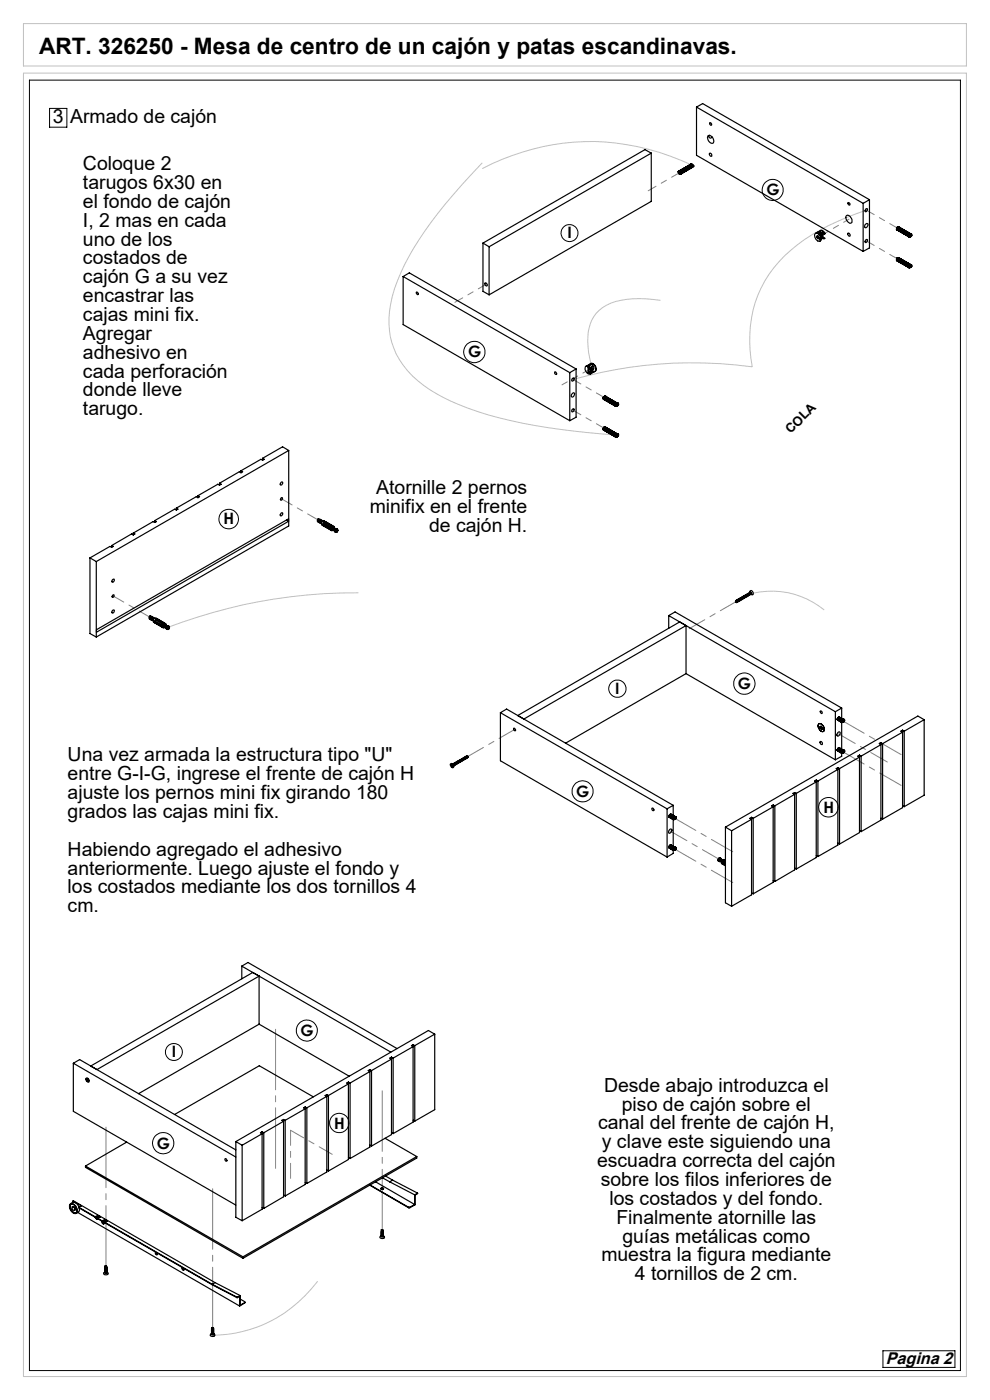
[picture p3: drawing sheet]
<svg xmlns="http://www.w3.org/2000/svg" width="210mm" height="297mm" viewBox="0 0 210 297" stroke-linecap="round" stroke-linejoin="round" font-family="sans-serif">
<path d="M5 15.5h200v276.5h-200zM5 5h200v9h-200zM102.3 34.5a93.6 93.6 0 0 0-16.4 21.6 25.4 25.4 0 0 0-3.3 14 16.6 16.6 0 0 0 7.3 11.7 50.2 50.2 0 0 0 18.5 7.4 152 152 0 0 0 22.2 3.1M146.9 35.1a48.9 48.9 0 0 0-44.6 .7M183.8 44.6a45.5 45.5 0 0 0-17.4 9.7 24.6 24.6 0 0 0-7.1 21.7l.3 1.8a93.3 93.3 0 0 0-38.1 2.7M140.1 63.7a21.5 21.5 0 0 0-10.5 .6 7.7 7.7 0 0 0-4.9 8.2l.1 2.3 .6 2.5M76 125.8a110.9 110.9 0 0 0-40.2 7.2M159.6 125.9a17.6 17.6 0 0 1 15.2 3.5M67.4 271.8a28 28 0 0 1-22.5 11.5" fill="none" stroke="#c0c0c0" stroke-width=".21"/>
<g fill="none" stroke="#000" stroke-width=".21">
<path d="M6.2 17h197.5v273.8h-197.5zM10.5 23h3.7v4h-3.7zM187.3 286.6h15.3v3.5h-15.3z"/>
<circle cx="120.8" cy="49.4" r="1.81"/>
<circle cx="163.9" cy="40.3" r="2.25"/>
<circle cx="100.6" cy="74.7" r="2.26"/>
<circle cx="48.5" cy="110.1" r="2.08"/>
<circle cx="130.9" cy="146.1" r="1.83"/>
<circle cx="157.9" cy="145" r="2.25"/>
<circle cx="123.6" cy="167.9" r="2.24"/>
<circle cx="175.7" cy="171.3" r="2.08"/>
<circle cx="65.1" cy="218.6" r="2.24"/>
<circle cx="36.9" cy="223.2" r="1.8"/>
<circle cx="72" cy="238.2" r="2.06"/>
<circle cx="34.6" cy="242.5" r="2.27"/>
</g>
<path d="M144.1 36.6l-6.6 3.9M183.8 51.1l6.6 3.8M190.4 48.4l-6.6-3.8M103.1 60.3l-6.6 3.8M121.5 80.5l6.7 3.8M121.5 87l6.7 3.9" fill="none" stroke="#808080" stroke-width=".21" stroke-dasharray="15.2 1.3 1.3 1.3" stroke-dashoffset="13.3"/>
<path d="M180.1 46.5l-5.6 3.3" fill="none" stroke="#808080" stroke-width=".21" stroke-dasharray="15.2 1.3 1.3 1.3" stroke-dashoffset="13.9"/>
<path d="M119.2 81.6l5.6-3.1" fill="none" stroke="#808080" stroke-width=".21" stroke-dasharray="15.2 1.3 1.3 1.3" stroke-dashoffset="14"/>
<path d="M67.5 110.3l-7.8-4.5M24 126.4l7.8 4.5" fill="none" stroke="#808080" stroke-width=".21" stroke-dasharray="15.2 1.3 1.3 1.3" stroke-dashoffset="12.7"/>
<path d="M156.1 127.7l-9.9 5.7M109.2 154.7l-9.9 5.8" fill="none" stroke="#808080" stroke-width=".21" stroke-dasharray="15.2 1.3 1.3 1.3" stroke-dashoffset="11.4"/>
<path d="M178.8 159.5l12.3 7.1M178.8 152.9l12.3 7.2M143.1 173.6l12.3 7.1M143.1 180.1l12.3 7.1" fill="none" stroke="#808080" stroke-width=".21" stroke-dasharray="15.2 1.3 1.3 1.3" stroke-dashoffset="10"/>
<path d="M177.9 155.7l10.3 6M142.2 176.3l10.3 6" fill="none" stroke="#808080" stroke-width=".21" stroke-dasharray="15.2 1.3 1.3 1.3" stroke-dashoffset="11.2"/>
<path d="M58.5 247.8v-29.4M22.5 268.6v-29.5M81.1 260.9v-29.5M45.1 281.7v-29.5" fill="none" stroke="#808080" stroke-width=".21" stroke-dasharray="15.2 1.3 1.3 1.3" stroke-dashoffset="2.4"/>
<path d="M61.6 239.8v10.2M70.5 244.9l-8.9-5.1" fill="none" stroke="#808080" stroke-width=".21" stroke-dasharray="15.2 1.3 1.3 1.3" stroke-dashoffset="12"/>
<g fill="none" stroke="#000" stroke-width=".25">
<path d="M138.1 32.5l-1.3-.8-34.4 19.9M138.1 32.5l-34.3 19.8M138.1 32.5v10.2l-34.3 19.8M143.9 36.4h.1M143.9 36.5h.1M143.9 36.6h.1M143.9 36.7h.1M144 36.4a.25 .25 0 0 1 .3 .2 .25 .25 0 0 1-.2 .3l-.2-.4zM144 36.3l-.1 .1M144 36.3h.1M144 36.7h.1M144 36.8h.1"/>
<path d="M144 36.9h.1M144 36.8v.1M144.1 36.3h.1M144.1 36.9h.1M144.1 36.3h-.2v.2M144.1 36.3l.1 .1M144.1 36.9l.1 .1M144.2 36.4h.1M144.2 36.9h.1M144.2 36.9v.1M144.3 36.4h.1M144.3 36.4v.1"/>
<path d="M144.3 36.9h.1M144.3 36.9v.1M144.3 36.9l-.1 .1M144.3 36.5l.1 .1M144.3 36.5h.1M144.4 36.6h.1M144.4 36.6v.1M144.4 36.9h.1M144.4 36.5v.1M144.4 36.9l-.1 .1M144.4 36.7h.1M144.4 36.8h.1"/>
<path d="M144.4 36.7v.2M144.4 36.7v.1M146.5 34.9h.1M146.5 34.9l-2.5 1.4M146.6 34.8h.1M146.6 34.8l-2.6 1.5M146.6 34.8v.1M146.6 34.8l.1 .1M146.6 34.8l-2.5 1.5M146.7 34.9h.1M146.7 34.9l-2.6 1.4M146.8 34.9h.1"/>
<path d="M146.8 34.9l-2.6 1.5M146.8 35l-2.5 1.4M146.8 34.9v.1M146.8 35h.1M146.8 34.9l.1 .1M146.8 34.9l-2.5 1.5M146.9 35h.1M146.9 35v.1M146.9 35l-2.6 1.5M146.9 35.1h.1M146.9 35.1l-2.5 1.4M146.9 35.1l-2.6 1.4"/>
<path d="M146.9 35.5h.1M146.9 35.1l.1 .1M146.9 35.1v.4l-2.5 1.4M146.9 35.1l-2.5 1.5M146.9 35.2l-2.5 1.5M146.9 35.2h.1M147 35.2h.1M147 35.3l-2.6 1.5M147 35.3h.1M147 35.2l-2.6 1.5M147 35.3l-2.6 1.6M147.7 22.7l35.4 20.4"/>
<path d="M147.7 22.7l1.3-.7 35.4 20.4M147.7 22.7v10.2l35.4 20.4M150.2 28.8a1.07 1.07 0 0 1 1 1.6 1.11 1.11 0 0 1-1-1.6zM150.5 28.7a.33 .33 0 0 0 0 .5 .33 .33 0 0 0 .4 0l.1-.2M150.5 32.5a.39 .39 0 0 1 .4 .2 .39 .39 0 0 1 0 .5 .44 .44 0 0 1-.4-.7zM150.6 26a.28 .28 0 0 1 .3 .2 .28 .28 0 0 1-.2 .4l-.1-.2zM85.5 58.7v10.2l35.4 20.3M85.5 58.7l35.4 20.4M85.5 58.7l1.3-.8 35.4 20.4M102.4 51.6l1.4 .7M102.4 51.6v10.2l1.4 .7M103.8 52.3v10.2"/>
<path d="M172.9 49.6a.99 .99 0 0 1 1 .5 .99 .99 0 0 1-.1 1.1 1.15 1.15 0 0 1-.9-1.6zM173.2 49.4l.5-.1-.7 .2M173.2 50.3l.2 .1M173.3 50.2l.2 .1M173.3 50.2h.1M173.3 50.2l-.1 .1M173.4 49.3a.76 .76 0 0 1 1.2 .5l-.3 .2M173.4 50.2l-.2-.1v.2M173.4 50.2v-.2l.3 .4M173.4 50.4v.2M173.5 50.3l-.1 .1M173.5 50.5h.1"/>
<path d="M173.5 50.1l-.1 .1M173.5 50.3v.2M173.5 50.5l-.1 .1M173.5 50.4v.3l-.1-.1M173.5 50.4h.2M173.7 50.4v.1l-.2-.1M173.8 49.1a.67 .67 0 0 1 .7-.1 .67 .67 0 0 1 .4 .6M173.8 49.4l.5 .6M173.8 49.4l-.3 .1a.98 .98 0 0 1 .4 1.6M173.8 50.4l.3 .3h-.3zM173.8 49.4v.3l.5 .3M173.9 49a.74 .74 0 0 1 1.1 .6h-.1"/>
<path d="M174 49.8v.3M174.1 50.7h-.3M174.3 50l-.2 .1M174.4 50.5l.4 .1M174.4 50.5l-.2 .2M174.4 49.6v-.2l.5 .2M174.4 50.4v.1M174.4 50.4l.4 .2M174.5 50.3l.5 .2-.2 .1M174.5 49.4v.4M174.5 49.9v.4M174.5 50.3l-.1 .1"/>
<path d="M179.5 45.8a.66 .66 0 0 1 1.1 .4 .67 .67 0 0 1-.3 1.2 1.32 1.32 0 0 1-.8-1.6zM179.9 49.5a.4 .4 0 0 1 .4 .2 .4 .4 0 0 1-.1 .4 .5 .5 0 0 1-.3-.6zM179.9 43a.28 .28 0 0 1 .4 .1 .28 .28 0 0 1-.2 .4l-.2-.3zM183.1 43.1v10.2M183.5 47.7a.32 .32 0 0 1 .5-.3 .32 .32 0 0 1 0 .6l-.1 .1a.3 .3 0 0 1-.4 .2 .3 .3 0 0 1-.1-.5zM183.7 50.9l.1-.1a.3 .3 0 0 1 .1 .4 .3 .3 0 0 1-.4 .1zM183.7 44.3h.1a.32 .32 0 0 1 .1 .4 .32 .32 0 0 1-.4 .1zM184.4 42.4l-1.3 .7M184.4 42.4v10.2l-1.3 .7M190.1 48.6l2.7 1.5M190.1 55.1l2.7 1.6M190.1 55.2l2.7 1.5"/>
<path d="M190.2 48.5h.1M190.2 48.6h.1M190.2 55.1h.1M190.2 55v.1M190.2 55.2h.1M190.2 48.4l2.6 1.5M190.2 48.4h.1M190.2 48.5l2.5 1.5M190.2 48.4v.1M190.2 48.6l2.5 1.6M190.2 55.2l2.5 1.5M190.2 48.5l2.6 1.5"/>
<path d="M190.2 48.5l-.1 .1M190.2 48.6l2.6 1.5M190.2 55l2.6 1.5M190.2 55h.1M190.2 55l2.5 1.5M190.2 55.1h-.1M190.2 48.4l2.6 1.4M190.2 48.4l2.6 1.6M190.2 48.8h.1M190.2 48.7l2.6 1.5M190.2 54.9v.1M190.2 54.9h.1"/>
<path d="M190.2 54.9l2.6 1.5M190.2 55l2.6 1.4M190.3 48.3l-.1 .1M190.3 54.9l-.1 .1M190.3 54.8l-.1 .1M190.3 48.4l2.5 1.4M190.3 48.3l2.6 1.5M190.3 48.3h.1M190.3 48.4h-.1M190.3 54.9l2.5 1.5M190.3 54.8l2.6 1.5M190.3 54.8h.1"/>
<path d="M190.3 48.3v.1M190.3 54.9h-.1M190.3 48.3l2.5 1.5M190.3 54.9l2.5 1.4M190.3 48.2h.1M190.3 48.3l2.6 1.4M190.3 48.2v.1M190.3 54.7v.1M190.3 48.2l2.6 1.5M190.3 54.7l2.6 1.6M190.3 54.8l2.6 1.4M190.4 54.7l-.1 .1"/>
<path d="M190.4 48.2l2.5 1.5M190.4 48.2h.1M190.4 54.7h.1M190.4 48.2h-.1M190.4 54.7l2.5 1.5M190.4 54.7h-.1M190.4 48.2l2.6 1.5M190.4 48.2l2.6 1.4M190.4 54.7l2.6 1.5M190.5 48.2h.1M190.5 54.7h.1M190.5 48.1v.1"/>
<path d="M190.5 54.7l2.5 1.4M190.5 48.1l2.6 1.5M190.5 48.1h.1M190.5 54.7l2.7 1.4M190.6 48.1h.1M190.6 54.6h.1M190.6 48.1l2.6 1.5M190.6 54.6v.1M192.7 56.7h.1M192.7 50h.1M192.7 50.2h.1M192.7 56.5h.1"/>
<path d="M192.8 50.2h.1M192.8 50.1h.1M192.8 50h.1M192.8 49.9h.1M192.8 56.7h.1M192.8 56.5v.1M192.8 56.5h.1M192.8 56.4v.1M192.8 56.4h.1M192.8 50.1l.1 .1M192.8 56.7l.1 .1M192.8 49.9v.2"/>
<path d="M192.8 56.5v.3M192.8 49.9l-.1 .1M192.8 50v.1M192.8 50.1l-.1 .1M192.8 56.8l-2.6-1.5 2.6 1.5M192.8 56.5h-.1M192.8 56.6l-.1 .1M192.8 49.8h.1M192.8 56.7v.1M192.8 56.8h.1M192.8 56.3v.1M192.8 56.3h.1"/>
<path d="M192.9 50.2h.1M192.9 49.7v.1M192.9 56.8h.1M192.9 56.3h.1M192.9 49.8l-.1 .1M192.9 49.7h.1M192.9 50.2v.1M192.9 56.3l-.1 .1M192.9 56.2h.1M192.9 56.2v.1M193 49.8l.1-.1a.23 .23 0 0 1 .1 .3 .23 .23 0 0 1-.4 .1zM193 56.3l.1-.1a.23 .23 0 0 1 .1 .4 .23 .23 0 0 1-.4 0z"/>
<path d="M193 49.7h-.1M193 56.2l-.1 .1M193 49.6h.1M193 56.2h.1M193 49.6v.1M193 50.2h-.1M193 50.2h.1M193 56.7l-.1 .1M193 56.7h.1M193 56.1v.1M193 56.7v.1M193 56.1l.1 .1"/>
<path d="M193.1 49.6h-.1M193.1 50.1h.1M193.1 56.2h.1M193.1 49.6h.1M193.1 56.7h.1M193.1 56.6h.1M193.1 49.6l.1 .1M193.2 49.6l.1 .1M193.2 50h.1M193.2 56.1v.1M193.2 56.5h.1M193.2 49.6h-.1"/>
<path d="M193.2 56.2h.1M193.2 56.1l-.1 .1M193.2 49.7h.1M193.2 49.8h.1M193.2 49.9h.1M193.2 56.3h.1M193.2 49.7l.1 .1M193.2 56.2l.1 .1M193.2 56.4h.1M193.3 49.7l-.1 .1M193.3 56.2l-.1 .1M88.3 62a.29 .29 0 0 1 .4 .1 .29 .29 0 0 1-.1 .4z"/>
<path d="M102.8 60.1a.34 .34 0 0 1 .5 .1 .34 .34 0 0 1-.1 .5zM117.7 78.9a.33 .33 0 0 1 .3 .2 .33 .33 0 0 1-.1 .3l-.2-.1zM120.9 79.1v10.1M122.2 78.3l-1.3 .8M122.2 78.3v10.2l-1.3 .7M124.7 79l.6 .3M124.9 78.7l.5 .4 .4-.1M124.9 78.9l.5 .3-.1 .1M124.9 78.9l-.2 .1M125.1 77.3l.5-.2-1.3 .6M125.2 78.2a.6 .6 0 0 0-.4-.5 .6 .6 0 0 0-.7 .2 1.09 1.09 0 0 0 1.2 1.4M125.2 78.2l-.5-.2v1"/>
<path d="M125.2 78.7v-.5l-.1-.1-.2 .3v.5M125.2 78.7l.2-.1 .6 .3M125.2 78.7l.6 .3M125.3 77.1a1 1 0 0 1 1 .5 1 1 0 0 1-.1 1.2M125.3 79.3h-.1M125.4 77.8a.3 .3 0 0 1 .3 .3 .3 .3 0 0 1-.3 .3zM125.7 77.2a.94 .94 0 0 1 .3 1.6l-.3-.1v-.3M125.7 77.2l-.8 .5 .4 .5h-.1M125.7 77.7l.3 .5-.3 .3M125.7 77.2v.5M125.7 77.7l-.3 .1M126 78.9l-.3 .2"/>
<path d="M126 78.9l-.2 .1M51.1 99.9l.4 .2-.4 .2M51.1 99.9v.4M55.7 97.2l.4 .2-.4 .2M55.7 97.6l-.3-.2-4.3 2.5M55.7 97.2v.4M61.2 95.6l-1.3-.8-4.2 2.4M61.2 95.6l-40.8 23.5M61.2 95.6v16l-40.8 23.5M121.4 83.5l.2-.1a.32 .32 0 0 1 .3 .2 .32 .32 0 0 1-.2 .4 .32 .32 0 0 1-.5 .2 .32 .32 0 0 1 .1-.6zM121.4 86.9l.2-.2a.3 .3 0 0 1 .1 .5 .3 .3 0 0 1-.5 0zM121.4 80.3l.2-.1a.3 .3 0 0 1 .1 .4 .3 .3 0 0 1-.5 .1z"/>
<path d="M128 91h.1M128 84.5h.1M128 91.1h.1M128 84.4h.1M128 84.4v.1M128 84.5l2.5 1.5M128 84.6h.1M128 91.2l2.5 1.4v-.1M128 90.9l2.5 1.6M128 90.9h.1M128 91l2.5 1.4M128 91l2.5 1.5"/>
<path d="M128 91.1l2.5 1.5M128 84.4l2.5 1.5M128 84.5l2.5 1.4M128 84.6l2.5 1.4M128 84.6l2.5 1.5M128 84.3h.1M128 84.3v.4M128 90.8v.4M128 90.8l2.6 1.5M128 90.8h.1M128 90.9l2.6 1.5M128 90.9l2.5 1.5"/>
<path d="M128 91.2l2.6 1.4M128 91.2l2.6 1.5M128 84.3l2.6 1.5M128 84.7l2.6 1.4M128 84.7l2.6 1.5M128 90.8v.1M128 91.2h.1M128 84.7h.1M128.1 90.7h.1M128.1 90.8h-.1M128.1 90.7l-.1 .1M128.1 84.2h.1"/>
<path d="M128.1 84.2l-.1 .1M128.1 90.7l2.5 1.5M128.1 90.8l2.5 1.4M128.1 90.7v.1M128.1 84.2l2.5 1.5M128.1 84.1v.1M128.1 90.7l2.6 1.5M128.1 84.2l2.6 1.5M128.1 84.1l2.6 1.5M128.1 90.7l2.6 1.4M128.2 84.1h.1M128.2 90.6h.1"/>
<path d="M128.2 90.6v.1M128.2 90.6l2.5 1.5M128.2 84.1l2.6 1.4M128.2 90.6l2.6 1.5M128.2 84.1l2.5 1.5M128.2 90.6l2.8 1.5M128.3 84l2.5 1.5M128.3 84l-.1 .1M128.3 84l2.6 1.5M128.3 84h.1M128.3 90.6h.1M128.4 90.6h.1"/>
<path d="M128.4 84.1h.1M128.4 84.1l2.6 1.4M130.5 86h.1M130.5 92.6h.1M130.5 92.5h.1M130.5 92.4v.1M130.5 92.4h.1M130.5 86.1h.1M130.5 85.9h.1M130.5 92.6l.1 .1M130.5 85.9v.2M130.5 92.5v.1"/>
<path d="M130.5 85.9v.1M130.6 92.6v.1M130.6 92.6h.1M130.6 92.4h-.1M130.6 92.3v.1M130.6 86.1h.1M130.6 85.8l-.1 .1M130.6 85.8h.1M130.6 86.1v.1M130.6 92.7h.1M130.6 92.2v.1M130.6 85.7v.1"/>
<path d="M130.6 92.2h.1M130.6 85.7h.1M130.7 92.7h.1M130.7 92.2h-.1M130.7 92.2h.1M130.7 86.1h.1M130.7 85.7h-.1M130.7 85.7h.1M130.7 85.6v.1M130.7 86.1l-.1 .1M130.7 86.1v.1M130.7 92.1v.1"/>
<path d="M130.7 92.1h.1M130.7 92.2l.2-.1a.24 .24 0 0 1 .1 .4 .24 .24 0 0 1-.4 0zM130.7 85.6h.1M130.7 85.7l.2-.1a.24 .24 0 0 1 .1 .4 .24 .24 0 0 1-.4 0zM130.8 85.5h.1M130.8 92.6h.1M130.8 86.1h.1M130.8 92.1h.1M130.8 92.6l-.2 .1M130.8 92.6l-.1 .1M130.8 86.1l-.1 .1M130.8 86.1h-.2"/>
<path d="M130.8 92.1h.2M130.8 85.5h.2M130.9 92.1h.1M130.9 92.6h.1M130.9 85.5h.1M130.9 92l-.2 .1M130.9 86l-.1 .1M130.9 85.5l-.2 .1M130.9 92.5h.1M130.9 86h.1M130.9 92l.1 .1M130.9 92v.1"/>
<path d="M131 92.1h.1M131 92.5h.1M131 85.5h.1M131 85.5v.1M131 85.9h.1M131 92.1v.1M131 85.6h.1M131 92.2h.1M131 92.4h.1M131 85.7h.1M131 85.7v.1M131 85.5v.2"/>
<path d="M131 85.8h.1M131 92.3h.1M131 92.2v.1M131 92.3v.1M131 85.6v.1M19.1 118.4l1.3 .7M19.1 118.4v16l1.3 .7M20.4 119.1v16M23.7 116.1l-.4-.2-4.2 2.5M23.7 115.7l.3 .2-.3 .2M23.7 115.7v.4M28.3 113.5l-.4-.2-4.2 2.4"/>
<path d="M28.3 113.1l.3 .2-.3 .2M28.3 113.1v.4M32.8 110.8l-.3-.1-4.2 2.4M32.8 110.5l.4 .2-.4 .1M32.8 110.5v.3M37.4 108.2l-.4-.2-4.2 2.5M37.4 107.8l.3 .2-.3 .2M37.4 107.8v.4M42 105.6l-.4-.2-4.2 2.4M42 105.2l.3 .2-.3 .2M42 105.2v.4M46.6 102.9l-.4-.2-4.2 2.5"/>
<path d="M46.6 102.5l.3 .2-.3 .2M46.6 102.5v.4M51.1 100.3l-.3-.2-4.2 2.4M59.6 102.4l.2-.2a.34 .34 0 0 1 .1 .5 .34 .34 0 0 1-.5 .1zM59.6 105.7l.2-.2a.27 .27 0 0 1 .1 .4 .27 .27 0 0 1-.4 .1zM59.7 108.8h.1a.32 .32 0 0 1 .1 .4 .32 .32 0 0 1-.5 .2zM60.8 110.3l.4 .3M67.5 110.7v-.7a.37 .37 0 0 0-.2 .4 .37 .37 0 0 0 .3 .3M67.5 110.1l.2 .1M67.7 110.8h.1M67.7 110.8v-.1a.26 .26 0 0 1 0-.3 .26 .26 0 0 1 .2-.1v-.1a.35 .35 0 0 0-.3 .3 .35 .35 0 0 0 .2 .4M68.2 110.5a.24 .24 0 0 0-.3 .1 .24 .24 0 0 0 0 .3l.3 .2"/>
<path d="M68.2 110.4v-.1a.34 .34 0 0 0-.4 .3 .34 .34 0 0 0 .3 .4M68.2 110.4h.1l.1 .2M68.2 110.4v.2M68.2 110.6h.2M68.3 110.7l.5-.2 2 1.2a.57 .57 0 0 0-.5 .9l-2.1-1.3zM68.5 111.1l1.6 .9v.4l-1.6-.9zM68.6 111.1v.3M68.6 111.4l1.4 .8M68.6 111.4l-.1 .1M68.8 110.8l.2-.1 1.5 .8-.3 .3-1.5-.9zM69 110.8l-.2 .1M69 110.8l1.4 .8"/>
<path d="M69 110.7v.1M70.8 111.7l.1 .4M70.9 112.1v-.1a.32 .32 0 0 0-.4 0 .32 .32 0 0 0 .1 .5l.2-.1-.5 .1M71 112.8l.2 .1M71.1 112.2l-.3-.2-.2 .1v.2l.3 .2M71.2 112.4a.3 .3 0 0 1 .5 0 .3 .3 0 0 1-.2 .5 .27 .27 0 0 1-.4-.1 .27 .27 0 0 1 .1-.4zM71.4 112.1a.44 .44 0 0 0-.4 .7M71.4 112.1l.1 .2M71.4 112.6v.1M71.4 112.1a.4 .4 0 0 0-.4 .2 .4 .4 0 0 0 0 .5M71.4 112.5h.2a.25 .25 0 0 1 0 .2 .25 .25 0 0 1-.3 .1zM71.4 112.6l-.1 .1h.1"/>
<path d="M71.4 112.7l.1 .1M71.4 112.5l.1 .1M71.4 112.6h.1M71.5 112.4l-.1 .2M71.5 112.4v.2M71.5 112.6v.2M71.5 112.6h.1M71.5 112.5l.1 .1M71.6 112.6h-.1M20.5 133.6l40.7-23.5v.5l-40.7 23.5zM23.8 129.5l.3-.1a.32 .32 0 0 1 .1 .4 .32 .32 0 0 1-.5 .2zM23.8 123l.3-.1a.32 .32 0 0 1 .1 .4 .32 .32 0 0 1-.5 .1z"/>
<path d="M24 126.2a.24 .24 0 0 1 .2 .3 .24 .24 0 0 1-.4 .1zM31.8 131.3v-.6a.37 .37 0 0 0-.2 .3 .37 .37 0 0 0 .3 .4M31.8 130.7l.2 .1M32 131.4v-.1a.27 .27 0 0 1 0-.3 .27 .27 0 0 1 .2-.1v-.1a.35 .35 0 0 0-.4 .3 .35 .35 0 0 0 .3 .4M32.5 131.1a.26 .26 0 0 0-.3 .1 .26 .26 0 0 0 0 .3l.3 .2M32.5 131v-.1a.33 .33 0 0 0-.5 .3 .33 .33 0 0 0 .4 .4M32.5 131.1l.1-.1 .1 .2M32.5 131.1v.1M32.5 131.2h.2M32.8 131.8l1.5 .8v.4l-1.5-.9zM32.9 131.8v.2M32.9 132l1.4 .8"/>
<path d="M32.9 132l-.1 .1M33 131.5l.3-.2 1.5 .8-.3 .3zM33.3 131.4l-.3 .1M33.3 131.4l1.3 .8M33.3 131.3v.1M35.1 132.3l.1 .4M35.1 132.3l-2-1.2a.57 .57 0 0 0-.5 .9l2 1.2M35.1 132.3a.6 .6 0 0 0-.5 .9M35.2 132.7v-.1a.33 .33 0 0 0-.4 .1 .33 .33 0 0 0 .1 .4h.2l-.5 .1M35.3 133.4l.2 .1M35.4 132.8l-.3-.2-.3 .2 .1 .2 .3 .1M35.7 132.8a.37 .37 0 0 0-.5 .2 .37 .37 0 0 0 .1 .4"/>
<path d="M35.7 132.8l.1 .1a.44 .44 0 0 0-.3 .6M35.7 132.8a.41 .41 0 0 0-.4 .2 .41 .41 0 0 0 0 .4M35.7 133.3l.1 .1M35.7 133l.2 .1v.1l-.2 .3-.1-.2zM35.7 133.2l.1 .2M35.7 133.1l.1 .1M35.8 133.2v-.2l-.1 .2M35.8 133.2h.1M35.8 132.9a.39 .39 0 0 1 .1 .4 .39 .39 0 0 1-.4 .2M35.9 133.2l-.3 .2 .1-.2M141.9 130.6v2.7M141.9 130.6l35.3 20.4"/>
<path d="M141.9 130.6l1.3-.8 35.3 20.4M144.2 131.9l-34.4 19.9 1.3 .7 34.4-19.8v10.2M156 127.6l.2 .2zM156.1 127.4l.3 .1 .1 .2-.3-.2-.2 .1zM156.1 127.8l.2-.1zM156.2 127.7v.1M156.2 127.7h.1M156.2 127.3a.23 .23 0 0 1 .3 0 .23 .23 0 0 1 .1 .3l-.2-.3M156.3 127.4l.2 .1v.1M156.4 127.7h-.1M156.4 127.2a.24 .24 0 0 1 .3 0 .24 .24 0 0 1 0 .4l-.1-.4M156.5 127.3l.2 .1-.1 .1"/>
<path d="M156.6 127.1a.24 .24 0 0 1 .3 0 .24 .24 0 0 1 0 .4l-.2-.4M156.7 127.2l.2 .1-.1 .1M156.8 127.1l.3 .1-.1 .1M156.9 127l.2 .3a.23 .23 0 0 0 0-.3 .23 .23 0 0 0-.4 .1M157 127h.2v.2M157.1 126.9l.1 .3 .2-.1a.25 .25 0 0 0-.2-.2 .25 .25 0 0 0-.3 .1M157.2 126.9h.2l-.1 .2M157.3 126.8l.1 .3 .2-.1a.25 .25 0 0 0-.2-.2 .25 .25 0 0 0-.3 .1M157.4 126.8l.2 .1-.1 .1M157.4 126.7l.2 .3 .1-.1a.25 .25 0 0 0-.1-.2 .25 .25 0 0 0-.3 0M157.6 126.7l.2 .1-.1 .1M157.6 126.6l.1 .3 .2-.1a.25 .25 0 0 0-.2-.2 .25 .25 0 0 0-.3 0"/>
<path d="M157.7 126.6l.2 .1v.1M157.8 126.5l.2 .3a.23 .23 0 0 0-.1-.3 .23 .23 0 0 0-.3 0M157.8 126.4l.1-.1a.23 .23 0 0 1 .3 .1 .23 .23 0 0 1 0 .3l-.2-.3M157.9 126.5l.2 .1-.1 .1M158 126.3a.23 .23 0 0 1 .3 0 .23 .23 0 0 1 0 .3l-.1-.3M158.1 126.4l.2 .1-.1 .1M158.2 126.2a.24 .24 0 0 1 .3 0 .24 .24 0 0 1 0 .3l-.2-.3M158.3 126.3l.2 .1-.1 .1M158.4 126.2l.2 .1v.1M158.5 126.1l.2 .3a.21 .21 0 0 0 0-.3 .21 .21 0 0 0-.3 0M158.6 126.1h.2l-.1 .2M158.7 126l.2 .3a.21 .21 0 0 0-.1-.3 .21 .21 0 0 0-.3 0"/>
<path d="M158.8 126h.2l-.1 .1M158.9 125.9l.1 .3a.21 .21 0 0 0 0-.3 .21 .21 0 0 0-.3 0M159 125.9l.2 .1-.1 .1M159 125.8l.2 .3a.21 .21 0 0 0 0-.3 .21 .21 0 0 0-.3 0M159.1 125.8l.2-.1v.2M159.1 125.3a.52 .52 0 0 1 .6 .3 .52 .52 0 0 1-.1 .6l-.3-.1 .2-.2-.2-.3-.2 .1zM159.3 125.9v.1M106.2 151.2v10.2l35.3 20.4M106.2 151.2l35.3 20.4M106.2 151.2l1.3-.8 35.3 20.4M109 154.5a.33 .33 0 0 1 .3 .2 .33 .33 0 0 1-.1 .3l-.2-.1zM145.5 142.9l31.7 18.3"/>
<path d="M145.5 142.9l-25.5 14.8M173.6 153.6a.99 .99 0 0 1 1.1 .5 .99 .99 0 0 1-.1 1.1 1.2 1.2 0 0 1-1-1.6zM173.7 153.6a1.05 1.05 0 0 1 1.1 1.4 .67 .67 0 0 1-.7 .1 .67 .67 0 0 1-.4-.6l-.2-.5zM174 154.3l.1 .1M174 157.3a.41 .41 0 0 1 .4 .2 .41 .41 0 0 1-.1 .5 .49 .49 0 0 1-.3-.7zM174 150.9a.29 .29 0 0 1 .4 .1 .29 .29 0 0 1-.1 .4zM174.1 154.2h.1M174.1 154.2l.1 .1M174.1 154.2l-.1 .1M174.1 154.6h.2M174.1 154.2l-.1-.1v.2M174.1 154.2v-.1h.2v.6l-.2-.1"/>
<path d="M174.1 154.4v.2M174.2 154.2h-.1M174.2 154.3l-.1 .1M174.3 154.3l.1 .3-.1-.1h.1M174.6 154.4l.2 .3h-.2zM174.8 154.7h-.2M177.2 151v10.2M177.6 159.1l.1 .2M177.6 152.6l.1 .2M177.6 152.6l.8 .5M177.6 152.6l.9 .5M177.6 159.1l.9 .5"/>
<path d="M177.6 159.2l.9 .5M177.6 152.5l.9 .5M177.6 152.7l.9 .5M177.6 159l.9 .5M177.6 159.3l.9 .4M177.7 152.4l.8 .5M177.7 158.9l.8 .5M177.7 159.3l.8 .5M177.7 155.4a.28 .28 0 0 1 .4-.1 .28 .28 0 0 1 .1 .4 .35 .35 0 0 1-.3 .4 .35 .35 0 0 1-.4-.2zM177.7 152.3l.9 .4M177.7 158.8l.9 .5M177.8 152.2l.8 .5"/>
<path d="M177.8 158.7l.8 .5M177.8 152.1l.9 .5M177.8 158.7l.9 .5M177.9 152.1l.8 .5M177.9 152.1l.9 .5M177.9 158.6l.9 .5M178 152.1l.8 .5M178 158.6l.9 .5M178 152.1l.9 .5M178.1 158.7l-.4 .1-.1 .3M178.1 152.1l-.4 .2-.1 .3M178.4 153.1h.1"/>
<path d="M178.5 153.2h.1M178.5 153.1h.1M178.5 153h.1M178.5 159.7h.1M178.5 159.6v.1M178.5 159.6h.1M178.5 159.5v.1M178.5 159.5h.1M178.5 153v.2M178.5 152.9h.1M178.5 153.1h-.1M178.5 159.6h-.1"/>
<path d="M178.5 152.9v.1M178.5 159.4h.1M178.5 153.2h.2M178.5 153.2v.1M178.5 159.4v.1M178.5 159.7v.1M178.5 152.9l-.9-.5 .9 .5M178.5 159.8h.1M178.5 159.7l.1 .1M178.5 159.5l-.9-.5 .9 .5M178.5 152.8h.1M178.5 159.3h.1"/>
<path d="M178.5 152.8v.1M178.5 152.8l-.8-.5 .8 .5M178.5 150.2v2.2M178.5 153.2v5.7M178.5 159.8v.6l-1.3 .8M178.5 159.3l-.8-.4 .8 .4M178.5 150.2l-1.3 .8M178.6 153.2h.1M178.6 159.8h.1M178.6 153.2v.1M178.6 159.3l-.1 .1M178.6 152.7v.1"/>
<path d="M178.6 152.7h.1M178.6 159.3h.1M178.6 159.2h.1M178.7 153.2h.1M178.7 152.6v.1M178.7 159.7v.1M178.7 159.2h.1M178.7 159.7h.1M178.7 152.6h.1M178.7 159.2h-.1M178.7 159.2l-.8-.5 .9 .5M178.8 152.7a.23 .23 0 0 1 .1 .3 .23 .23 0 0 1-.4 .1z"/>
<path d="M178.8 159.2a.23 .23 0 0 1 .1 .4 .23 .23 0 0 1-.4 0zM178.8 159.7h.1M178.8 153.2h-.1M178.8 159.1l.1 .1M178.8 153.2h.1M178.8 159.1v.1M178.8 152.6h.1M178.8 153.1h.1M178.8 159.1h.1M178.9 152.6h.1M178.9 153.1h.1M178.9 159.2h.1"/>
<path d="M178.9 159.6h.1M178.9 152.6h-.2M178.9 153h.1M178.9 152.7h.1M178.9 159.2l.1 .1M178.9 159.5h.1M178.9 152.6v.1M178.9 159.3h.1M178.9 159.4h.1M179 152.8h.1M179 152.7h.1M179 159.3h.1"/>
<path d="M179 159.4h.1M179 152.7l-.1 .2M179 159.3v.1M186.9 157.5l.3 .3M186.9 157.5l-.4 .3 .4 .2-4.2 2.4M186.9 157.5v16.5l-4.2 2.4M187.2 157.8v16M191.5 154.9l-.4 .2 .4 .2-4.3 2.5M191.5 154.9l.3 .2M191.5 154.9v16.4l-4.3 2.5M191.8 155.1v16M196 152.7l-1.3-.8-40.8 23.6"/>
<path d="M196 152.7l-4.2 2.4M196 152.7v16l-4.2 2.4M95.5 162.1a.44 .44 0 0 1 .6 .2 .44 .44 0 0 1-.1 .6l-.3-.3zM95.7 162.3h.1M95.7 162.3l.1 .2M95.7 162.3l.2 .1M95.8 162.3v-.2v.6M95.8 162.5v.2M95.9 162l.3 .4M95.9 162.5l.2 .1zM95.9 162.4l.2 .1M95.9 162.3h-.1"/>
<path d="M95.9 162.4l-.1 .1M95.9 162.6l-.1 .1M96 162.1a.26 .26 0 0 1 .3 .1 .26 .26 0 0 1 0 .3l-.1-.1M96.2 162.2v.1M96.2 162.1l.2 .1-.1 .1M96.2 162.4h.1M96.2 162.4v.2M96.3 162l.2 .3a.23 .23 0 0 0-.1-.3 .23 .23 0 0 0-.3 .1M96.4 162l.2 .1-.1 .1M96.4 161.9l.3 .3a.23 .23 0 0 0-.1-.3 .23 .23 0 0 0-.3 .1M96.5 161.9a.2 .2 0 0 1 .3-.1 .2 .2 0 0 1 0 .3l-.2-.2M96.6 161.9l.2 .1-.1 .1"/>
<path d="M96.7 161.7a.2 .2 0 0 1 .3 0 .2 .2 0 0 1-.1 .3l-.1-.3M96.7 161.8h.2v.2M96.8 161.6a.2 .2 0 0 1 .3 0 .2 .2 0 0 1 0 .3l-.1-.3M96.9 161.7l.2 .1-.1 .1M97 161.5a.24 .24 0 0 1 .3 0 .24 .24 0 0 1 .1 .4l-.2-.4M97.1 161.6l.2 .1-.1 .1M97.2 161.4a.24 .24 0 0 1 .3 0 .24 .24 0 0 1 0 .3l-.2-.3M97.3 161.5l.2 .1-.1 .1M97.4 161.3a.24 .24 0 0 1 .3 0 .24 .24 0 0 1 0 .3l-.2-.3M97.4 161.4l.2 .1v.1M97.6 161.3l.2 .1M97.7 161.2l.2 .3a.24 .24 0 0 0 0-.3 .24 .24 0 0 0-.4 .1"/>
<path d="M97.8 161.5h.1M97.8 161.2l.2 .1-.1 .1M97.9 161.1l.2 .3a.24 .24 0 0 0-.1-.3 .24 .24 0 0 0-.3 0M98 161.1l.2 .2M98 161l.3 .3a.24 .24 0 0 0-.1-.3 .24 .24 0 0 0-.3 0M98.1 160.9a.23 .23 0 0 1 .3 0 .23 .23 0 0 1 0 .3l-.2-.3M98.1 161h.3l-.1 .2M98.2 161.3h-.1M98.2 160.8a.23 .23 0 0 1 .4 0 .23 .23 0 0 1 0 .3l-.2-.3M98.3 160.9h.2v.2M98.4 160.7h.3l.1 .3-.2-.3M98.5 160.8l.2 .1"/>
<path d="M98.6 160.6a.24 .24 0 0 1 .3 0 .24 .24 0 0 1 .1 .3l-.2-.3M98.7 160.7l.1 .2M98.7 160.9v.1M98.8 160.5a.24 .24 0 0 1 .3 0 .24 .24 0 0 1 0 .3l-.1-.3M98.8 160.6l.2 .2M99 160.4h.2l.2 .2-.4-.1M99.3 160.6l-.1 .1M138.3 171.5a.27 .27 0 0 1 .3 .1 .27 .27 0 0 1-.1 .4zM141.5 171.6v10.2M141.9 173.1l.9 .5M141.9 173.2l.8 .5M141.9 179.7l.9 .5"/>
<path d="M141.9 173l.9 .5M141.9 173.3l.8 .5M141.9 173.4l.9 .4M141.9 179.6l.8 .5M141.9 179.8l.8 .5M141.9 179.9l.9 .5M142 173.4l.8 .4M142 179.5l.8 .5M142 172.9l.8 .5M142.1 176l.1-.1a.34 .34 0 0 1 .4 .2 .34 .34 0 0 1-.2 .4l-.3 .3a.42 .42 0 0 1-.4-.4 .42 .42 0 0 1 .4-.4zM142.1 172.9l.8 .4M142.1 172.8l.8 .5"/>
<path d="M142.1 179.3l.8 .5M142.1 179.3l.9 .5M142.1 172.8l.9 .5M142.2 179.2l.9 .6M142.2 172.7l.9 .5M142.3 179.2l.9 .5M142.3 172.7l.9 .5M142.3 179.3a.41 .41 0 0 0-.3 .6M142.3 172.8a.4 .4 0 0 0-.3 .2 .4 .4 0 0 0 0 .4M142.3 179.2l.9 .6M142.7 173.6h.1M142.7 173.7l-.8-.5 .9 .5"/>
<path d="M142.7 173.7h.1M142.7 173.8h.1M142.8 173.8h.1M142.8 173.7h.1M142.8 173.6h.1M142.8 173.5v.1M142.8 173.5h.1M142.8 173.6v.2M142.8 173.6h-.1M142.8 173.6l-.1 .1M142.8 173.7l-.1 .1M142.8 170.8v2.2"/>
<path d="M142.8 173.8v5.7M142.8 180v.1M142.8 173.8v.1M142.8 180h.1M142.8 170.8l-1.3 .8M142.8 173.4v.1M142.8 179.9v.1M142.8 173.5l-.8-.5 .8 .5M142.8 173.4h.1M142.8 173.9h.1M142.8 179.9h.1M142.9 173.8h.1"/>
<path d="M142.9 173.4h.1M142.9 179.9h.1M142.9 173.4l-.1 .1M142.9 173.4l-.9-.5 .8 .5M142.9 173.3l-.1 .1M142.9 179.8l-.1 .1M142.9 179.9l-.1 .1M142.9 179.9l-.9-.5 .8 .5M142.9 179.8v.1M142.9 179.8l-.8-.4 .8 .5M142.9 173.3v.1M142.9 173.3h.1"/>
<path d="M142.9 179.8h.1M143 173.4l.1-.1a.23 .23 0 0 1 .1 .4 .23 .23 0 0 1-.4 0zM143 179.9h.1a.22 .22 0 0 1 .1 .3 .22 .22 0 0 1-.4 0zM143 173.8h.1M143 173.3h-.1M143 173.2h.1M143 179.8h.1M143 173.2v.1M143 173.8l-.1 .1M143 173.2l-.8-.4 .9 .4M143 179.8l-.8-.5 .9 .5M143.1 173.2h.1"/>
<path d="M143.1 173.8h.1M143.1 179.8h.1M143.1 173.7v.1M143.1 179.7v.1M143.2 173.2h.1M143.2 173.7h.1M143.2 179.8h.1M143.2 173.2h-.1M143.2 179.7v.1M143.2 179.7l-.1 .1M143.2 173.2v.1M143.2 173.6h.1"/>
<path d="M143.2 173.3h.1M143.2 173.4h.1M143.2 179.9h.1M143.2 173.2v.2M143.2 179.8v.1M143.2 173.5h.1M143.3 173.3l-.1 .1M143.3 179.8l-.1 .1M153.9 175.5v16l1.3 .8M153.9 175.5l1.3 .7M155.2 176.2v16.1M159.4 173.4l-.3 .2 .3 .2-4.2 2.4"/>
<path d="M159.4 173.4l.4 .2M159.4 173.4v16.4l-4.2 2.5M159.8 173.6v16M164 170.8l-.3 .2 .3 .2-4.2 2.4M164 170.8l.4 .2M164 170.8v16.4l-4.2 2.4M164.4 171v16M168.6 168.1l.3 .2M168.6 168.1l-.4 .2 .4 .2-4.2 2.5M168.6 168.1v16.4l-4.2 2.5M168.9 168.3v16.1M173.1 165.5l-.3 .2 .3 .2-4.2 2.4"/>
<path d="M173.1 165.5l.4 .2M173.1 165.5v16.4l-4.2 2.5M173.5 165.7v16M177.7 162.8l.4 .3M177.7 162.8l-.3 .3 .3 .1-4.2 2.5M177.7 162.8v16.5l-4.2 2.4M177.7 178.9l.4 .2M178.1 163.1v16M182.3 160.2l.4 .2M182.3 160.2l-.3 .2 .3 .2-4.2 2.5M182.3 160.2v16.4l-4.2 2.5M182.3 176.2l.4 .2"/>
<path d="M182.7 160.4v16M186.9 173.6l.3 .2M191.5 170.9l.3 .2M142.7 180.1h.1M142.7 180.2l-.8-.5 .9 .5M142.7 180.2h.1M142.7 180.3l-.8-.5 .9 .5M142.8 180.3h.1M142.8 180.2h.1M142.8 180.1v.1M142.8 180.1h.1M142.8 180.3l.1 .1"/>
<path d="M142.8 180.2h-.1M142.8 180.2l-.1 .1M142.8 180.3v.1M142.8 180.3v.7l-1.3 .8M142.8 180.1v.3M142.8 180.1h-.1M142.8 180.1l-.9-.5 .9 .5M142.8 180.4h.1M142.9 180.4h.1M142.9 180.4h-.1M143 180.3l-.1 .1M143 180.3v.1"/>
<path d="M143.1 180.3h.1M143.1 180.3l-.1 .1M143.2 180.2h.1M143.2 180.1h.1M143.2 180h.1M152.4 182.7l.2 .1M152.8 182a.4 .4 0 0 0-.4 .2 .4 .4 0 0 0 0 .5M152.8 182a.43 .43 0 0 0-.4 .7M152.8 182l.2 .1M152.9 182.7l-.3 .1M153 182.1l.1 .3M153 182.1a.43 .43 0 0 0-.4 .7"/>
<path d="M153 182.4a.19 .19 0 0 0-.3 0 .19 .19 0 0 0 .2 .3M153.1 183.2l.8 .5-.6-.4M153.2 182.5l-.4-.1-.1 .2 .3 .2M153.4 182.9v.3M153.4 183.2l.5 .3M153.4 183.2l-.1 .1M153.6 182.4a.52 .52 0 0 0-.5 .2 .52 .52 0 0 0 0 .6M153.6 182.4a.55 .55 0 0 0-.5 .8M153.6 182.4l.3 .1h-.1M153.7 182.6l-.2 .1M153.7 182.6l.2 .1M153.8 182.5l-.4 .2 .5 .2"/>
<path d="M153.8 182.5l-.1 .1M153.9 183.2l-.6-.3v.4M159.4 189.4l.4 .2M164 186.8l.4 .2M168.6 184.1l.3 .3M173.1 181.5l.4 .2M51.3 205v2.6M51.3 205l31.6 18.2M51.3 205l1.3-.8 31.6 18.3M53.6 206.3l-34.4 19.9 1.4 .7 34.4-19.8v10.2M55 217.3l19.1 11M55 217.3l-25.6 14.7"/>
<path d="M92.2 219.4l-1.3-.8-40.9 23.6M92.2 219.4l-4.2 2.4M92.2 219.4v16l-4.2 2.4M15.6 225.6v10.2l34.4 19.9M15.6 225.6l34.4 19.9M15.6 225.6l1.3-.8 33.1 19.1M18.3 228.7a.52 .52 0 0 1 .5 .3 .52 .52 0 0 1 0 .6 .61 .61 0 0 1-.5-.9zM18.4 228.9a.29 .29 0 0 1 .3 .1 .29 .29 0 0 1 0 .4l-.3-.2zM18.6 229.2l.2 .1zM18.6 229.1l.2 .1M18.6 229l-.1 .1v-.3l.1 .6-.1-.2M18.6 229.1l-.3-.2 .2 .3"/>
<path d="M18.6 229.1l-.1 .1M60.1 237.5l.4 .2M60.1 237.5l-.3 .2 .3 .2-4.1 2.4M60.1 237.5v16.4l-4.1 2.5M60.5 237.7v16M64.7 234.8v16.5l-4.2 2.4M64.7 234.8l-.3 .2 .3 .2-4.2 2.5M64.7 234.8l.4 .2M65.1 235v16.1M66.5 232.7l-11.5-6.6-18 10.3M69.3 232.2l-.3 .2 .3 .2-4.2 2.4M69.3 232.2l.4 .2"/>
<path d="M69.3 232.2v16.4l-4.2 2.5M69.7 232.4v16M73.9 229.5l.4 .3M73.9 229.5l-.3 .3 .3 .1-4.2 2.5M73.9 229.5v16.5l-4.2 2.4M74.3 229.8v16M78.5 226.9l.3 .2M78.5 226.9l-.4 .2 .4 .2-4.2 2.5M78.5 226.9v16.4l-4.2 2.5M78.8 227.1v16M83 224.3l-.3 .2 .3 .2-4.2 2.4M83 224.3l.4 .2"/>
<path d="M83 224.3v16.4l-4.2 2.4M83.4 224.5v16M87.6 221.6l.4 .2M87.6 221.6l-.3 .2 .3 .2-4.2 2.5M87.6 221.6v16.5l-4.2 2.4M87.6 237.6l.4 .2M88 221.8v16M14.9 255.4a1.19 1.19 0 0 1 1.5 1.3 .62 .62 0 0 1-.4 .8 .62 .62 0 0 1-.8-.4 1.39 1.39 0 0 1-.3-1.7zM15 255.5a1.17 1.17 0 0 1 1.1 .6 1.17 1.17 0 0 1 0 1.2 1.28 1.28 0 0 1-1.1-1.8zM15 255.4a1.09 1.09 0 0 1 1.1-.2 1.09 1.09 0 0 1 .7 .9M15.1 255.4a1.27 1.27 0 0 0 1.1 1.9M15.3 256a.45 .45 0 0 1 .6 .2 .45 .45 0 0 1-.1 .5"/>
<path d="M15.3 256a.47 .47 0 0 1 .5 .3 .47 .47 0 0 1-.1 .5 .51 .51 0 0 1-.4-.8zM15.5 254.8v.3M15.5 254.8l1.8 1-.6 .3M15.5 254.8l30.1 17.3M16.5 257.2l34.3 19.9M16.7 256.1l3.5 2.1 .3 .4 .2-.1M16.7 256.1l3.5 2M16.8 256.3v.7l-.6 .4M18.1 247.4v.2l33.4 19.3M18.1 247.4l33.4 19.2M20.2 258.1l.1 .2M20.3 258.3l.1 .1"/>
<path d="M20.4 258.4l.1 .1h.2M20.7 257.8l.1 .1M20.7 258.5h.1M20.7 257.8l.6 .4M20.7 257.8l-.5 .3M20.7 258.5l1 .6M20.7 258.5l1 .5M20.8 257.9l-.5 .4M20.8 257.9l.1 .2M20.9 258.1l.2 .1M20.9 258.1l-.5 .3M21.3 258.2l-.6 .2"/>
<path d="M21.3 258.2l-.6 .3M21.7 259.1h.1M21.7 259l.1 .1M21.7 259.1a.32 .32 0 0 0 0 .4 .32 .32 0 0 0 .3 .1v-.1M21.7 259.1l.3 .4h.2M21.7 259.1l.1 .3 .2 .2M21.8 259.1l.1 .2M21.9 259.3h.3M22 259.5h.1M22.2 259.3h.1M22.2 259.4h.1M22.2 258.7l.1 .1"/>
<path d="M22.2 259.4v.1M22.2 258.7l.6 .3M22.2 258.7l-.5 .3M22.3 259.4l-.2 .1M22.3 259.4l22.7 13.2 5.3 2.7M22.3 259.3l22.7 13.1M22.3 259.4l-.1 .1M22.3 258.8l-.5 .3M22.3 258.8l.1 .2M22.4 259l.1 .1M22.4 259l-.5 .3M22.8 259l-.6 .3"/>
<path d="M22.8 259l-.5 .3M26.9 242.3l-8.8 5.1M47.8 245.8a.27 .27 0 0 1 .3 .2 .27 .27 0 0 1-.2 .3zM50 242.2v16l1.4 .8M50 242.2l1.4 .8M51.4 243v16M55.6 240.1v16.4l-4.2 2.5M55.6 240.1l-.4 .2 .4 .2-4.2 2.5M55.6 240.1l.4 .2M55.6 256.1l.4 .3M56 240.3v16.1M60.1 253.5l.4 .2"/>
<path d="M64.7 250.9l.4 .2M69.3 248.2l.4 .2M73.9 245.6l.4 .2M78.4 251.4l8.3 4.8M78.5 242.9l.3 .2M78.5 251.4l8.2 4.7M79.7 250.7l8.2 4.8M80.8 252.2l.3-.1 .3 .1M80.9 252l.5 .1a.25 .25 0 0 1-.3 .2 .25 .25 0 0 1-.2-.3zM81.1 249.9l1.6 .8M81.7 241.5l6.7 3.9M81.8 249.5l1.5 .9"/>
<path d="M82.7 250.7l5.2 2.8M83 240.3l.4 .2M83.3 250.4l-.6 .3M83.3 250.4l5.3 2.7M86.7 256.1h.2M86.7 256.2h.2M86.7 256.1v.1M86.9 256.1v.1M87.9 255.5l-1 .6M87.9 253.5v2M88.4 245.4v.3l-36.9 21.2M88.4 245.4l-36.9 21.2"/>
<path d="M88.6 253.1l-.7 .4M88.6 253.1l-.5 .4v2.1l-1.2 .6M22 270l.2-.1 .1 .1a.22 .22 0 0 0 .3 .1 .22 .22 0 0 0 .1-.2l.1 .1a.31 .31 0 0 1 0 .4 .31 .31 0 0 1-.4 0l-.4-.1zM22.3 268.6h.1M22.3 268.6l.1 .2 .2-.2M22.3 269.8h.1M22.4 268.6l.2 .1h-.2zM22.6 268.6a.23 .23 0 0 1-.1 .3 .23 .23 0 0 1-.3-.1h.1M22.6 268.9l-.2 .2-.1-.1M22.6 269.1l-.3 .1M22.6 269.3l-.1 .1-.2-.1M22.6 269.5l-.1 .2-.2-.1"/>
<path d="M22.6 269.7l-.3 .1M22.6 269.9l-.3 .1M22.6 268.8a.2 .2 0 0 1 0 .4 .2 .2 0 0 1-.3-.2h.3M22.6 269.1a.2 .2 0 0 1 0 .3 .2 .2 0 0 1-.3-.2h.3M22.6 269.3a.23 .23 0 0 1-.1 .3 .23 .23 0 0 1-.3-.2h.4M22.6 269.5a.22 .22 0 0 1-.1 .3 .22 .22 0 0 1-.3-.2h.4M22.6 269.7a.22 .22 0 0 1-.1 .3 .22 .22 0 0 1-.3-.2h.1M33 265.6a.28 .28 0 0 0 0 .4 .28 .28 0 0 0 .4 .1l-.1-.3M33.1 265.7v.3l.2 .2M38.7 268.9a.27 .27 0 0 0 0 .4 .27 .27 0 0 0 .4 0l-.2-.2M38.7 268.9v.3l.3 .2M45 272.4l5.3 2.8"/>
<path d="M45.6 272.1l-.6 .3M45.6 272.1l5.3 2.7M50.3 275.3l.5-.3v2.1M50.3 275.2v.1M50.9 274.8l-.6 .4M50.9 274.8v2.1l1-.6M50.9 275.6l1 .6v.2l-1.1 .7M51.5 266.6v.3M80.8 262.2a.3 .3 0 0 0-.2 .4 .3 .3 0 0 0 .4 .1 .33 .33 0 0 0 .4 0 .33 .33 0 0 0 0-.4l-.1-.1a.23 .23 0 0 1-.2 .2 .23 .23 0 0 1-.3-.2M80.9 260.9h.1M80.9 260.9v.2h.2l.1-.2M80.9 262.3h.3"/>
<path d="M80.9 261.3h.1M80.9 262.1h.1M81 260.9h.2zM81.2 260.9a.2 .2 0 0 1 0 .3 .2 .2 0 0 1-.3-.1M81.2 261.2l-.3 .1M81.2 261.4l-.1 .1-.2-.1M81.2 261.6l-.1 .2-.2-.1M81.2 261.8l-.2 .2-.1-.1M81.2 262l-.3 .1M81.2 262.2v.1M81.3 261.2a.25 .25 0 0 1-.2 .3 .25 .25 0 0 1-.3-.2h.4M81.3 261.4a.24 .24 0 0 1-.2 .3 .24 .24 0 0 1-.3-.2h.4"/>
<path d="M81.3 261.6a.24 .24 0 0 1-.2 .3 .24 .24 0 0 1-.3-.2h.4M81.3 261.8a.21 .21 0 0 1-.1 .3 .21 .21 0 0 1-.3-.2h.3M81.3 262a.21 .21 0 0 1-.1 .3 .21 .21 0 0 1-.3-.2M44.7 283.1l.1-.1a.23 .23 0 0 0 .3 .2 .23 .23 0 0 0 .2-.3l.2 .1a.45 .45 0 0 1-.4 .6 .45 .45 0 0 1-.5-.4zM44.9 281.7l.1 .2M44.9 281.7h.1M45 281.7h.2zM45 282.6v.1M45 282.8v.1M45 281.6l-.1 .1M45.2 281.7h.1a.22 .22 0 0 1-.1 .3 .22 .22 0 0 1-.3-.1l.1-.1M45.2 281.7v.2h-.2"/>
<path d="M45.2 282l-.1 .1-.1-.1M45.2 282.2l-.2 .1v-.1M45.2 282.4h-.2M45.2 282.6l-.2 .1M45.2 282.8l-.2 .1M45.2 283h-.2M45.3 281.9a.2 .2 0 0 1-.1 .3 .2 .2 0 0 1-.3-.2l.3 .1M45.3 282.1a.21 .21 0 0 1-.1 .3 .21 .21 0 0 1-.3-.1h.3M45.3 282.3a.21 .21 0 0 1-.1 .3 .21 .21 0 0 1-.3-.1h.3M45.3 282.5a.21 .21 0 0 1-.1 .3 .21 .21 0 0 1-.3-.1h.3M45.3 282.7a.2 .2 0 0 1-.1 .3 .2 .2 0 0 1-.3-.1h.1"/>
</g>
<text font-size="4.8" x="8.3" y="11.6">ART. 326250 - Mesa de centro de un cajón y patas escandinavas.</text>
<g font-size="4.1">
<text x="11.2" y="26.1">3</text>
<text x="14.9" y="26.1">Armado de cajón</text>
<text x="17.6" y="36.1">Coloque 2</text>
<text x="17.6" y="40.1">tarugos 6x30 en</text>
<text x="17.6" y="44.1">el fondo de cajón</text>
<text x="17.6" y="48.1">I, 2 mas en cada</text>
<text x="17.6" y="52.1">uno de los</text>
<text x="17.6" y="56.1">costados de</text>
<text x="17.6" y="60.1">cajón G a su vez</text>
<text x="17.6" y="64.1">encastrar las</text>
<text x="17.6" y="68.1">cajas mini fix.</text>
<text x="17.6" y="72.1">Agregar</text>
<text x="17.6" y="76.1">adhesivo en</text>
<text x="17.6" y="80.1">cada perforación</text>
<text x="17.6" y="84.1">donde lleve</text>
<text x="17.6" y="88.1">tarugo.</text>
<text x="79.8" y="104.8">Atornille 2 pernos</text>
<text x="78.4" y="108.8">minifix en el frente</text>
<text x="91" y="112.8">de cajón H.</text>
<text x="14.3" y="161.5">Una vez armada la estructura tipo &quot;U&quot;</text>
<text x="14.3" y="165.5">entre G-I-G, ingrese el frente de cajón H</text>
<text x="14.3" y="169.5">ajuste los pernos mini fix girando 180</text>
<text x="14.3" y="173.5">grados las cajas mini fix.</text>
<text x="14.3" y="181.5">Habiendo agregado el adhesivo</text>
<text x="14.3" y="185.5">anteriormente. Luego ajuste el fondo y</text>
<text x="14.3" y="189.5">los costados mediante los dos tornillos 4</text>
<text x="14.3" y="193.5">cm.</text>
<text x="128.1" y="231.6">Desde abajo introduzca el</text>
<text x="126.9" y="239.6">canal del frente de cajón H,</text>
<text x="131.9" y="235.6">piso de cajón sobre el</text>
<text x="127.7" y="243.6">y clave este siguiendo una</text>
<text x="126.6" y="247.6">escuadra correcta del cajón</text>
<text x="127.4" y="251.6">sobre los filos inferiores de</text>
<text x="129.3" y="255.6">los costados y del fondo.</text>
<text x="130.8" y="259.6">Finalmente atornille las</text>
<text x="132" y="263.6">guías metálicas como</text>
<text x="127.6" y="267.6">muestra la figura mediante</text>
<text x="134.7" y="271.6">4 tornillos de 2 cm.</text>
</g>
<text font-size="3.6" x="187.9" y="289.3">Pagina 2</text>
<g font-size="3.3">
<text x="162.6" y="41.4">G</text>
<text x="120.4" y="50.6">I</text>
<text x="99.3" y="75.8">G</text>
<text x="47.4" y="111.2">H</text>
<text x="130.5" y="147.2">I</text>
<text x="156.5" y="146.2">G</text>
<text x="122.2" y="169">G</text>
<text x="174.7" y="172.4">H</text>
<text x="63.7" y="219.8">G</text>
<text x="36.5" y="224.3">I</text>
<text x="70.9" y="239.4">H</text>
<text x="33.3" y="243.7">G</text>
</g>
<text font-size="2.7" x="167.7" y="92.1" transform="rotate(-45 167.7 92.1)">COLA</text>
</svg>
